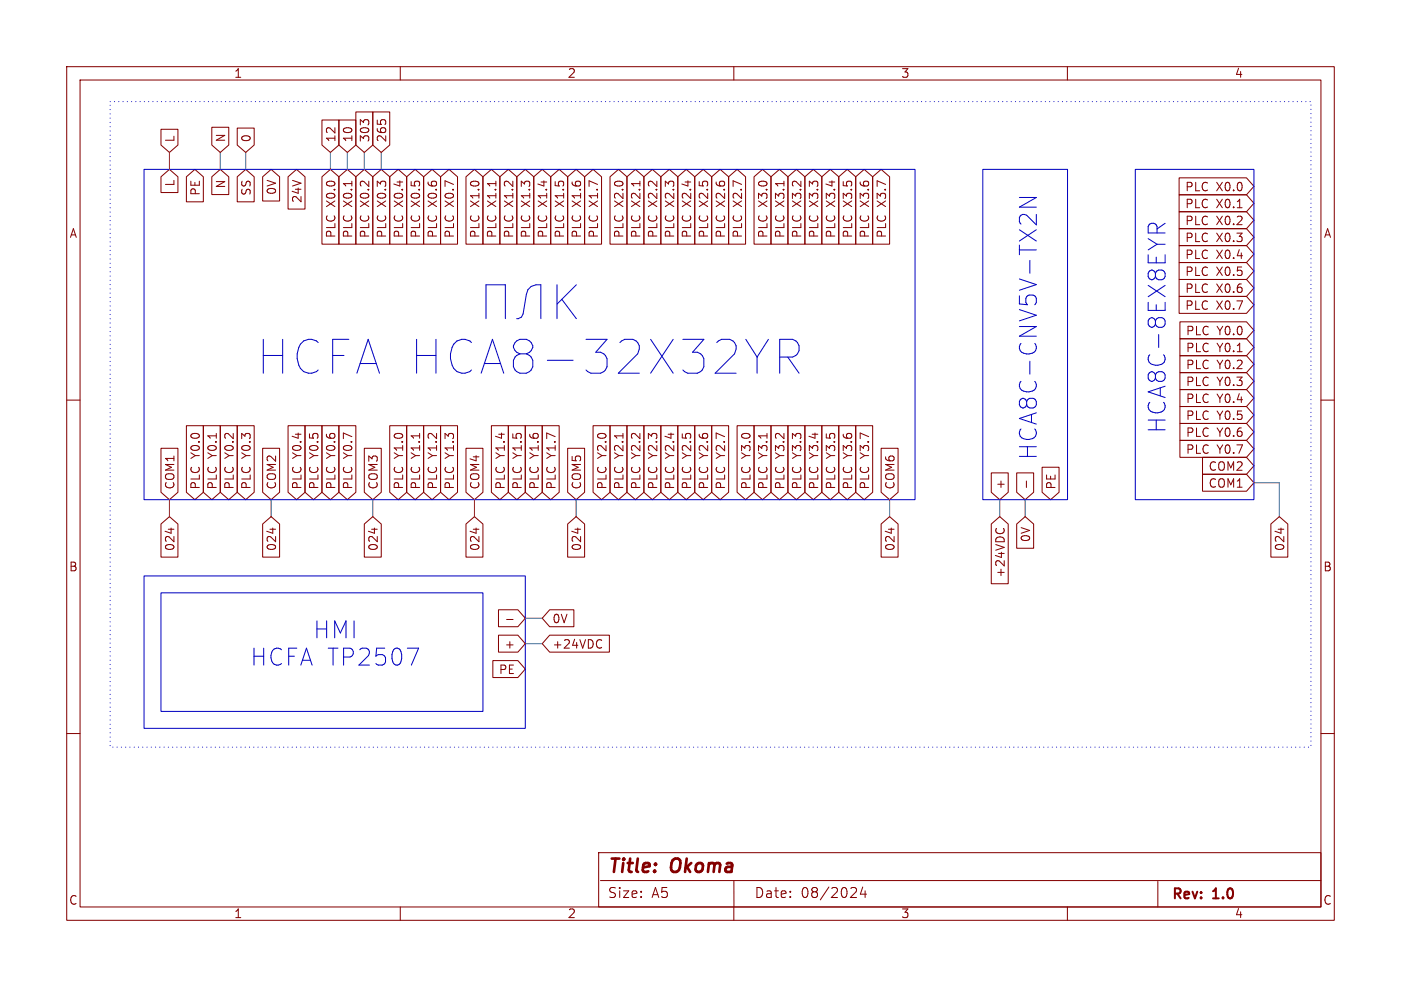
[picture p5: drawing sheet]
<svg xmlns="http://www.w3.org/2000/svg" width="210mm" height="148mm" viewBox="0 0 210 148" stroke-linecap="round" stroke-linejoin="round" font-family="sans-serif">
<g fill="none" stroke="#840000" stroke-width=".15">
<path d="M10 10h190v128h-190zM12 12h186v124h-186zM24.1 19.4h2.6v2.3l-1.3 1.2-1.3-1.2zM31.7 19.1h2.6v2.6l-1.3 1.2-1.3-1.2zM35.6 19.2h2.5v2.5l-1.3 1.2-1.2-1.2zM48.3 18h2.5v3.7l-1.3 1.2-1.2-1.2zM50.8 18h2.5v3.7l-1.2 1.2-1.3-1.2zM53.3 16.8h2.6v4.9l-1.3 1.2-1.3-1.2zM55.9 16.8h2.5v4.9l-1.3 1.2-1.2-1.2zM60 10v2M110 10v2M160 10v2"/>
<path d="M24.1 26.5l1.3-1.1 1.3 1.1v2.4h-2.6zM27.9 26.5l1.3-1.1 1.3 1.1v3.8h-2.6zM31.7 26.5l1.3-1.1 1.3 1.1v2.7h-2.6zM35.6 26.5l1.2-1.1 1.3 1.1v3.8h-2.5zM39.4 26.5l1.2-1.1 1.3 1.1v3.6h-2.5zM43.2 26.5l1.2-1.1 1.3 1.1v4.9h-2.5zM48.3 26.5l1.2-1.1 1.3 1.1v10.1h-2.5zM50.8 26.5l1.3-1.1 1.2 1.1v10.1h-2.5zM53.3 26.5l1.3-1.1 1.3 1.1v10.1h-2.6zM55.9 26.5l1.2-1.1 1.3 1.1v10.1h-2.5zM58.4 26.5l1.3-1.1 1.3 1.1v10.1h-2.6zM61 26.5l1.2-1.1 1.3 1.1v10.1h-2.5z"/>
<path d="M63.5 26.5l1.3-1.1 1.2 1.1v10.1h-2.5zM66 26.5l1.3-1.1 1.3 1.1v10.1h-2.6zM69.8 26.5l1.3-1.1 1.3 1.1v10.1h-2.6zM72.4 26.5l1.3-1.1 1.2 1.1v10.1h-2.5zM74.9 26.5l1.3-1.1 1.3 1.1v10.1h-2.6zM77.5 26.5l1.2-1.1 1.3 1.1v10.1h-2.5zM80 26.5l1.3-1.1 1.3 1.1v10.1h-2.6zM82.5 26.5l1.3-1.1 1.3 1.1v10.1h-2.6zM85.1 26.5l1.3-1.1 1.2 1.1v10.1h-2.5zM87.6 26.5l1.3-1.1 1.3 1.1v10.1h-2.6zM91.4 26.5l1.3-1.1 1.3 1.1v10.1h-2.6zM94 26.5l1.2-1.1 1.3 1.1v10.1h-2.5z"/>
<path d="M96.5 26.5l1.3-1.1 1.3 1.1v10.1h-2.6zM99.1 26.5l1.2-1.1 1.3 1.1v10.1h-2.5zM101.6 26.5l1.3-1.1 1.2 1.1v10.1h-2.5zM104.1 26.5l1.3-1.1 1.3 1.1v10.1h-2.6zM106.7 26.5l1.2-1.1 1.3 1.1v10.1h-2.5zM109.2 26.5l1.3-1.1 1.3 1.1v10.1h-2.6zM113 26.5l1.3-1.1 1.3 1.1v10.1h-2.6zM115.6 26.5l1.2-1.1 1.3 1.1v10.1h-2.5zM118.1 26.5l1.3-1.1 1.3 1.1v10.1h-2.6zM120.6 26.5l1.3-1.1 1.3 1.1v10.1h-2.6zM123.2 26.5l1.3-1.1 1.2 1.1v10.1h-2.5zM125.7 26.5l1.3-1.1 1.3 1.1v10.1h-2.6z"/>
<path d="M128.3 26.5l1.2-1.1 1.3 1.1v10.1h-2.5zM130.8 26.5l1.3-1.1 1.3 1.1v10.1h-2.6zM176.7 34.3h10.1l1.2 1.3-1.2 1.2h-10.1zM176.7 26.7h10.1l1.2 1.2-1.2 1.3h-10.1zM176.7 29.2h10.1l1.2 1.3-1.2 1.3h-10.1zM176.7 36.8h10.1l1.2 1.3-1.2 1.3h-10.1zM176.7 31.7h10.1l1.2 1.3-1.2 1.3h-10.1zM176.7 39.4h10.1l1.2 1.2-1.2 1.3h-10.1zM10 60h2M176.7 44.4h10.1l1.2 1.3-1.2 1.3h-10.1zM176.7 41.9h10.1l1.2 1.3-1.2 1.3h-10.1zM176.9 50.8h9.9l1.2 1.3-1.2 1.2h-9.9z"/>
<path d="M176.9 53.3h9.9l1.2 1.3-1.2 1.3h-9.9zM176.9 48.3h9.9l1.2 1.2-1.2 1.3h-9.9zM176.9 55.9h9.9l1.2 1.3-1.2 1.2h-9.9zM176.9 58.4h9.9l1.2 1.3-1.2 1.3h-9.9zM198 60h2M24.1 78.6l1.3-1.1 1.3 1.1v4.9h-2.6zM24.1 67.2h2.6v6.6l-1.3 1.1-1.3-1.1zM25.6 79.2v.8M27.9 63.8h2.6v10l-1.3 1.1-1.3-1.1zM30.5 63.8h2.5v10l-1.3 1.1-1.2-1.1zM33 63.8h2.6v10l-1.3 1.1-1.3-1.1zM35.6 63.8h2.5v10l-1.3 1.1-1.2-1.1z"/>
<path d="M39.4 67.2h2.5v6.6l-1.3 1.1-1.2-1.1zM39.4 78.6l1.2-1.1 1.3 1.1v4.9h-2.5zM40.9 79.2v.8M43.2 63.8h2.5v10l-1.3 1.1-1.2-1.1zM45.7 63.8h2.6v10l-1.3 1.1-1.3-1.1zM48.3 63.8h2.5v10l-1.3 1.1-1.2-1.1zM50.8 63.8h2.5v10l-1.2 1.1-1.3-1.1zM54.6 67.2h2.6v6.6l-1.3 1.1-1.3-1.1zM54.6 78.6l1.3-1.1 1.3 1.1v4.9h-2.6zM56.1 79.2v.8M58.4 63.8h2.6v10l-1.3 1.1-1.3-1.1zM61 63.8h2.5v10l-1.3 1.1-1.2-1.1z"/>
<path d="M63.5 63.8h2.5v10l-1.2 1.1-1.3-1.1zM66 63.8h2.6v10l-1.3 1.1-1.3-1.1zM69.8 78.6l1.3-1.1 1.3 1.1v4.9h-2.6zM69.8 67.2h2.6v6.6l-1.3 1.1-1.3-1.1zM71.4 79.2v.8M73.7 63.8h2.5v10l-1.3 1.1-1.2-1.1zM76.2 63.8h2.5v10l-1.2 1.1-1.3-1.1zM78.7 63.8h2.6v10l-1.3 1.1-1.3-1.1zM81.3 63.8h2.5v10l-1.3 1.1-1.2-1.1zM85.1 67.2h2.5v6.6l-1.2 1.1-1.3-1.1zM85.1 78.6l1.3-1.1 1.2 1.1v4.9h-2.5zM86.6 79.2v.8"/>
<path d="M88.9 63.8h2.5v10l-1.2 1.1-1.3-1.1zM91.4 63.8h2.6v10l-1.3 1.1-1.3-1.1zM94 63.8h2.5v10l-1.3 1.1-1.2-1.1zM96.5 63.8h2.6v10l-1.3 1.1-1.3-1.1zM99.1 63.8h2.5v10l-1.3 1.1-1.2-1.1zM101.6 63.8h2.5v10l-1.2 1.1-1.3-1.1zM104.1 63.8h2.6v10l-1.3 1.1-1.3-1.1zM106.7 63.8h2.5v10l-1.3 1.1-1.2-1.1zM110.5 63.8h2.5v10l-1.2 1.1-1.3-1.1zM113 63.8h2.6v10l-1.3 1.1-1.3-1.1zM115.6 63.8h2.5v10l-1.3 1.1-1.2-1.1zM118.1 63.8h2.6v10l-1.3 1.1-1.3-1.1z"/>
<path d="M120.6 63.8h2.6v10l-1.3 1.1-1.3-1.1zM123.2 63.8h2.5v10l-1.2 1.1-1.3-1.1zM125.7 63.8h2.6v10l-1.3 1.1-1.3-1.1zM128.3 63.8h2.5v10l-1.3 1.1-1.2-1.1zM132.1 67.2h2.5v6.6l-1.3 1.1-1.2-1.1zM132.1 78.6l1.2-1.1 1.3 1.1v4.9h-2.5zM133.6 79.2v.8M148.6 70.9h2.5v2.9l-1.2 1.1-1.3-1.1zM148.6 78.6l1.3-1.1 1.2 1.1v8.9h-2.5zM149.4 79.2l-.1 .3M150.4 79.2l.1 .3M152.4 78.6l1.3-1.1 1.2 1.1v3.6h-2.5z"/>
<path d="M152.4 70.9h2.5v2.9l-1.2 1.1-1.3-1.1zM153.9 72.1v1M156.2 70.1h2.6v3.7l-1.3 1.1-1.3-1.1zM176.9 63.5h9.9l1.2 1.3-1.2 1.2h-9.9zM176.9 66h9.9l1.2 1.3-1.2 1.3h-9.9zM176.9 61h9.9l1.2 1.2-1.2 1.3h-9.9zM180.3 68.6h6.5l1.2 1.3-1.2 1.2h-6.5zM180.3 71.1h6.5l1.2 1.3-1.2 1.3h-6.5zM190.5 78.6l1.3-1.1 1.2 1.1v4.9h-2.5zM192 79.2v.8M73.9 99.1h3.7l1.1 1.2-1.1 1.3h-3.7zM74.7 91.4h2.9l1.1 1.3-1.1 1.3h-2.9z"/>
<path d="M74.7 95.2h2.9l1.1 1.3-1.1 1.3h-2.9zM75.9 92.9h1M82.4 95.2h8.9v2.6h-8.9l-1.1-1.3zM82.4 91.4h3.6v2.6h-3.6l-1.1-1.3zM89.9 95.9l.3 .1M90.2 97.1l-.3 .1M10 110h2M198 110h2M60 136v2M89.7 127.9h108.3v8.1h-108.3zM90 132h108M110 136v2"/>
<path d="M110 132v4M128.1 133.1l.2 .1a.41 .41 0 0 1 0 .5l-.8 .9h.9M129.3 133l-.3 1.1h.9M129.7 133.6v1M160 136v2M173.6 132.2v3.8"/>
</g>
<g fill="none" stroke="#0000c2" stroke-width=".15">
<path d="M21.6 25.4h115.6v49.5h-115.6zM147.3 25.4h12.7v49.5h-12.7zM152.8 29.6h2.5l-2.5 1.5h2.5M155.3 32.2v1.5l-1.4-1.4a.69 .69 0 0 0-1.1 .3v.6M170.2 25.4h17.8v49.5h-17.8zM172.1 34.9v-.9a.69 .69 0 0 1 .7-.5 .69 .69 0 0 1 .6 .5v.9M174.6 33.5l-1.2 .8M72.8 47.8v-5.1h3v5.1M77.4 47.8h.3l.5-.3 .2-.4 .5-2.9a1.72 1.72 0 0 1 2.2-1.5v5.1M83.5 42.7v5.1M84.2 44.9l2.2 2.9M86.4 42.7l-2.9 2.9"/>
<path d="M115.2 50.9l-1.7 2.6M116.9 53.5h1.9a1.38 1.38 0 0 0 1-1.3 1.38 1.38 0 0 0-1-1.3h-1.9v5.1M118.1 53.5l1.7 2.5M21.6 86.4h57.1v22.8h-57.1zM24.1 88.9h48.3v17.8h-48.3zM61.1 97.2h1.6l-1 2.5"/>
</g>
<path d="M16.5 15.2h180v96.8h-180z" fill="none" stroke="#0000c2" stroke-width=".15" stroke-dasharray="0 .6"/>
<g fill="none" stroke="#009600" stroke-width=".15">
<path d="M25.4 22.9v2.5M33 22.9v2.5M36.8 22.9v2.5M49.5 22.9v2.5M52.1 22.9v2.5M54.6 22.9v2.5M57.1 22.9v2.5M25.4 74.9v2.6M40.6 74.9v2.6M55.9 74.9v2.6M71.1 74.9v2.6M86.4 74.9v2.6"/>
<path d="M133.3 74.9v2.6M149.9 74.9v2.6M153.7 74.9v2.6M188 72.4h3.8v5.1M78.7 96.5h2.6M78.7 92.7h2.6"/>
</g>
<text font-size="7.1" fill="#0000c2" x="38.5" y="56.4">HCFA HCA8-32X32YR</text>
<g font-size="3.5" fill="#0000c2">
<text x="175" y="65" transform="rotate(-90 175 65)">HCA8C-8EX8EYR</text>
<text x="155.7" y="69" transform="rotate(-90 155.7 69)">HCA8C-CNV5V-TX2N</text>
<text x="46.9" y="96">HMI</text>
<text x="37.5" y="100.1">HCFA TP2507</text>
</g>
<g font-size="2.8" fill="#840000">
<text x="91" y="131.4">Title:</text>
<text x="100.7" y="131.4">Okoma</text>
</g>
<g font-size="2.1" fill="#840000">
<text x="91" y="134.9">Size:</text>
<text x="97.7" y="134.9">A5</text>
<text x="113" y="134.9">Date:</text>
<text x="120" y="134.9">08/2024</text>
<text x="175.6" y="135.2">Rev:</text>
<text x="181.9" y="135.2">1.0</text>
</g>
<g font-size="1.8" fill="#840000">
<text x="35" y="11.9">1</text>
<text x="85" y="11.9">2</text>
<text x="135" y="11.9">3</text>
<text x="185" y="11.9">4</text>
<text x="26.4" y="21.4" transform="rotate(-90 26.4 21.4)">L</text>
<text x="34" y="21.4" transform="rotate(-90 34 21.4)">N</text>
<text x="37.8" y="21.4" transform="rotate(-90 37.8 21.4)">0</text>
<text x="50.5" y="21.4" transform="rotate(-90 50.5 21.4)">12</text>
<text x="53" y="21.4" transform="rotate(-90 53 21.4)">10</text>
<text x="55.6" y="21.4" transform="rotate(-90 55.6 21.4)">303</text>
<text x="58.1" y="21.4" transform="rotate(-90 58.1 21.4)">265</text>
<text x="26.4" y="28.1" transform="rotate(-90 26.4 28.1)">L</text>
<text x="30.2" y="29.5" transform="rotate(-90 30.2 29.5)">PE</text>
<text x="34" y="28.4" transform="rotate(-90 34 28.4)">N</text>
<text x="37.8" y="29.5" transform="rotate(-90 37.8 29.5)">SS</text>
<text x="41.6" y="29.3" transform="rotate(-90 41.6 29.3)">0V</text>
<text x="177.6" y="28.9">PLC</text>
<text x="182.3" y="28.9">X0.0</text>
<text x="10.3" y="35.9">A</text>
<text x="45.4" y="30.5" transform="rotate(-90 45.4 30.5)">24V</text>
<text x="50.5" y="35.8" transform="rotate(-90 50.5 35.8)">PLC</text>
<text x="50.5" y="31.1" transform="rotate(-90 50.5 31.1)">X0.0</text>
<text x="53" y="35.8" transform="rotate(-90 53 35.8)">PLC</text>
<text x="53" y="31.1" transform="rotate(-90 53 31.1)">X0.1</text>
<text x="55.6" y="35.8" transform="rotate(-90 55.6 35.8)">PLC</text>
<text x="55.6" y="31.1" transform="rotate(-90 55.6 31.1)">X0.2</text>
<text x="58.1" y="35.8" transform="rotate(-90 58.1 35.8)">PLC</text>
<text x="58.1" y="31.1" transform="rotate(-90 58.1 31.1)">X0.3</text>
<text x="60.6" y="35.8" transform="rotate(-90 60.6 35.8)">PLC</text>
<text x="60.6" y="31.1" transform="rotate(-90 60.6 31.1)">X0.4</text>
<text x="63.2" y="35.8" transform="rotate(-90 63.2 35.8)">PLC</text>
<text x="63.2" y="31.1" transform="rotate(-90 63.2 31.1)">X0.5</text>
<text x="65.7" y="35.8" transform="rotate(-90 65.7 35.8)">PLC</text>
<text x="65.7" y="31.1" transform="rotate(-90 65.7 31.1)">X0.6</text>
<text x="68.3" y="35.8" transform="rotate(-90 68.3 35.8)">PLC</text>
<text x="68.3" y="31.1" transform="rotate(-90 68.3 31.1)">X0.7</text>
<text x="72.1" y="35.8" transform="rotate(-90 72.1 35.8)">PLC</text>
<text x="72.1" y="31.1" transform="rotate(-90 72.1 31.1)">X1.0</text>
<text x="74.6" y="35.8" transform="rotate(-90 74.6 35.8)">PLC</text>
<text x="74.6" y="31.1" transform="rotate(-90 74.6 31.1)">X1.1</text>
<text x="77.2" y="35.8" transform="rotate(-90 77.2 35.8)">PLC</text>
<text x="77.2" y="31.1" transform="rotate(-90 77.2 31.1)">X1.2</text>
<text x="79.7" y="35.8" transform="rotate(-90 79.7 35.8)">PLC</text>
<text x="79.7" y="31.1" transform="rotate(-90 79.7 31.1)">X1.3</text>
<text x="82.2" y="35.8" transform="rotate(-90 82.2 35.8)">PLC</text>
<text x="82.2" y="31.1" transform="rotate(-90 82.2 31.1)">X1.4</text>
<text x="84.8" y="35.8" transform="rotate(-90 84.8 35.8)">PLC</text>
<text x="84.8" y="31.1" transform="rotate(-90 84.8 31.1)">X1.5</text>
<text x="87.3" y="35.8" transform="rotate(-90 87.3 35.8)">PLC</text>
<text x="87.3" y="31.1" transform="rotate(-90 87.3 31.1)">X1.6</text>
<text x="89.9" y="35.8" transform="rotate(-90 89.9 35.8)">PLC</text>
<text x="89.9" y="31.1" transform="rotate(-90 89.9 31.1)">X1.7</text>
<text x="93.7" y="35.8" transform="rotate(-90 93.7 35.8)">PLC</text>
<text x="93.7" y="31.1" transform="rotate(-90 93.7 31.1)">X2.0</text>
<text x="96.2" y="35.8" transform="rotate(-90 96.2 35.8)">PLC</text>
<text x="96.2" y="31.1" transform="rotate(-90 96.2 31.1)">X2.1</text>
<text x="98.7" y="35.8" transform="rotate(-90 98.7 35.8)">PLC</text>
<text x="98.7" y="31.1" transform="rotate(-90 98.7 31.1)">X2.2</text>
<text x="101.3" y="35.8" transform="rotate(-90 101.3 35.8)">PLC</text>
<text x="101.3" y="31.1" transform="rotate(-90 101.3 31.1)">X2.3</text>
<text x="103.8" y="35.8" transform="rotate(-90 103.8 35.8)">PLC</text>
<text x="103.8" y="31.1" transform="rotate(-90 103.8 31.1)">X2.4</text>
<text x="106.4" y="35.8" transform="rotate(-90 106.4 35.8)">PLC</text>
<text x="106.4" y="31.1" transform="rotate(-90 106.4 31.1)">X2.5</text>
<text x="108.9" y="35.8" transform="rotate(-90 108.9 35.8)">PLC</text>
<text x="108.9" y="31.1" transform="rotate(-90 108.9 31.1)">X2.6</text>
<text x="111.4" y="35.8" transform="rotate(-90 111.4 35.8)">PLC</text>
<text x="111.4" y="31.1" transform="rotate(-90 111.4 31.1)">X2.7</text>
<text x="115.3" y="35.8" transform="rotate(-90 115.3 35.8)">PLC</text>
<text x="115.3" y="31.1" transform="rotate(-90 115.3 31.1)">X3.0</text>
<text x="117.8" y="35.8" transform="rotate(-90 117.8 35.8)">PLC</text>
<text x="117.8" y="31.1" transform="rotate(-90 117.8 31.1)">X3.1</text>
<text x="120.3" y="35.8" transform="rotate(-90 120.3 35.8)">PLC</text>
<text x="120.3" y="31.1" transform="rotate(-90 120.3 31.1)">X3.2</text>
<text x="122.9" y="35.8" transform="rotate(-90 122.9 35.8)">PLC</text>
<text x="122.9" y="31.1" transform="rotate(-90 122.9 31.1)">X3.3</text>
<text x="125.4" y="35.8" transform="rotate(-90 125.4 35.8)">PLC</text>
<text x="125.4" y="31.1" transform="rotate(-90 125.4 31.1)">X3.4</text>
<text x="128" y="35.8" transform="rotate(-90 128 35.8)">PLC</text>
<text x="128" y="31.1" transform="rotate(-90 128 31.1)">X3.5</text>
<text x="130.5" y="35.8" transform="rotate(-90 130.5 35.8)">PLC</text>
<text x="130.5" y="31.1" transform="rotate(-90 130.5 31.1)">X3.6</text>
<text x="133" y="35.8" transform="rotate(-90 133 35.8)">PLC</text>
<text x="133" y="31.1" transform="rotate(-90 133 31.1)">X3.7</text>
<text x="177.6" y="31.4">PLC</text>
<text x="177.6" y="34">PLC</text>
<text x="182.3" y="31.4">X0.1</text>
<text x="182.3" y="34">X0.2</text>
<text x="198.4" y="35.9">A</text>
<text x="177.6" y="36.5">PLC</text>
<text x="177.6" y="39.1">PLC</text>
<text x="177.6" y="41.6">PLC</text>
<text x="182.3" y="36.5">X0.3</text>
<text x="182.3" y="39.1">X0.4</text>
<text x="182.3" y="41.6">X0.5</text>
<text x="177.6" y="46.7">PLC</text>
<text x="177.6" y="44.1">PLC</text>
<text x="182.3" y="46.7">X0.7</text>
<text x="182.3" y="44.1">X0.6</text>
<text x="177.7" y="53">PLC</text>
<text x="177.7" y="50.5">PLC</text>
<text x="182.4" y="53">Y0.1</text>
<text x="182.4" y="50.5">Y0.0</text>
<text x="177.7" y="55.6">PLC</text>
<text x="177.7" y="58.1">PLC</text>
<text x="182.4" y="55.6">Y0.2</text>
<text x="182.4" y="58.1">Y0.3</text>
<text x="177.7" y="65.7">PLC</text>
<text x="177.7" y="63.2">PLC</text>
<text x="177.7" y="60.6">PLC</text>
<text x="182.4" y="65.7">Y0.6</text>
<text x="182.4" y="63.2">Y0.5</text>
<text x="182.4" y="60.6">Y0.4</text>
<text x="30.2" y="68.8" transform="rotate(-90 30.2 68.8)">Y0.0</text>
<text x="32.7" y="68.8" transform="rotate(-90 32.7 68.8)">Y0.1</text>
<text x="35.2" y="68.8" transform="rotate(-90 35.2 68.8)">Y0.2</text>
<text x="37.8" y="68.8" transform="rotate(-90 37.8 68.8)">Y0.3</text>
<text x="45.4" y="68.8" transform="rotate(-90 45.4 68.8)">Y0.4</text>
<text x="47.9" y="68.8" transform="rotate(-90 47.9 68.8)">Y0.5</text>
<text x="50.5" y="68.8" transform="rotate(-90 50.5 68.8)">Y0.6</text>
<text x="53" y="68.8" transform="rotate(-90 53 68.8)">Y0.7</text>
<text x="60.6" y="68.8" transform="rotate(-90 60.6 68.8)">Y1.0</text>
<text x="63.2" y="68.8" transform="rotate(-90 63.2 68.8)">Y1.1</text>
<text x="65.7" y="68.8" transform="rotate(-90 65.7 68.8)">Y1.2</text>
<text x="68.3" y="68.8" transform="rotate(-90 68.3 68.8)">Y1.3</text>
<text x="75.9" y="68.8" transform="rotate(-90 75.9 68.8)">Y1.4</text>
<text x="78.4" y="68.8" transform="rotate(-90 78.4 68.8)">Y1.5</text>
<text x="81" y="68.8" transform="rotate(-90 81 68.8)">Y1.6</text>
<text x="83.5" y="68.8" transform="rotate(-90 83.5 68.8)">Y1.7</text>
<text x="91.1" y="68.8" transform="rotate(-90 91.1 68.8)">Y2.0</text>
<text x="93.7" y="68.8" transform="rotate(-90 93.7 68.8)">Y2.1</text>
<text x="96.2" y="68.8" transform="rotate(-90 96.2 68.8)">Y2.2</text>
<text x="98.7" y="68.8" transform="rotate(-90 98.7 68.8)">Y2.3</text>
<text x="101.3" y="68.8" transform="rotate(-90 101.3 68.8)">Y2.4</text>
<text x="103.8" y="68.8" transform="rotate(-90 103.8 68.8)">Y2.5</text>
<text x="106.4" y="68.8" transform="rotate(-90 106.4 68.8)">Y2.6</text>
<text x="108.9" y="68.8" transform="rotate(-90 108.9 68.8)">Y2.7</text>
<text x="112.7" y="68.8" transform="rotate(-90 112.7 68.8)">Y3.0</text>
<text x="115.3" y="68.8" transform="rotate(-90 115.3 68.8)">Y3.1</text>
<text x="117.8" y="68.8" transform="rotate(-90 117.8 68.8)">Y3.2</text>
<text x="120.3" y="68.8" transform="rotate(-90 120.3 68.8)">Y3.3</text>
<text x="122.9" y="68.8" transform="rotate(-90 122.9 68.8)">Y3.4</text>
<text x="125.4" y="68.8" transform="rotate(-90 125.4 68.8)">Y3.5</text>
<text x="128" y="68.8" transform="rotate(-90 128 68.8)">Y3.6</text>
<text x="130.5" y="68.8" transform="rotate(-90 130.5 68.8)">Y3.7</text>
<text x="177.7" y="68.3">PLC</text>
<text x="181.1" y="70.8">COM2</text>
<text x="182.4" y="68.3">Y0.7</text>
<text x="26.4" y="73.5" transform="rotate(-90 26.4 73.5)">COM1</text>
<text x="30.2" y="73.5" transform="rotate(-90 30.2 73.5)">PLC</text>
<text x="32.7" y="73.5" transform="rotate(-90 32.7 73.5)">PLC</text>
<text x="35.2" y="73.5" transform="rotate(-90 35.2 73.5)">PLC</text>
<text x="37.8" y="73.5" transform="rotate(-90 37.8 73.5)">PLC</text>
<text x="41.6" y="73.5" transform="rotate(-90 41.6 73.5)">COM2</text>
<text x="45.4" y="73.5" transform="rotate(-90 45.4 73.5)">PLC</text>
<text x="47.9" y="73.5" transform="rotate(-90 47.9 73.5)">PLC</text>
<text x="50.5" y="73.5" transform="rotate(-90 50.5 73.5)">PLC</text>
<text x="53" y="73.5" transform="rotate(-90 53 73.5)">PLC</text>
<text x="56.8" y="73.5" transform="rotate(-90 56.8 73.5)">COM3</text>
<text x="60.6" y="73.5" transform="rotate(-90 60.6 73.5)">PLC</text>
<text x="63.2" y="73.5" transform="rotate(-90 63.2 73.5)">PLC</text>
<text x="65.7" y="73.5" transform="rotate(-90 65.7 73.5)">PLC</text>
<text x="68.3" y="73.5" transform="rotate(-90 68.3 73.5)">PLC</text>
<text x="72.1" y="73.5" transform="rotate(-90 72.1 73.5)">COM4</text>
<text x="75.9" y="73.5" transform="rotate(-90 75.9 73.5)">PLC</text>
<text x="78.4" y="73.5" transform="rotate(-90 78.4 73.5)">PLC</text>
<text x="81" y="73.5" transform="rotate(-90 81 73.5)">PLC</text>
<text x="83.5" y="73.5" transform="rotate(-90 83.5 73.5)">PLC</text>
<text x="87.3" y="73.5" transform="rotate(-90 87.3 73.5)">COM5</text>
<text x="91.1" y="73.5" transform="rotate(-90 91.1 73.5)">PLC</text>
<text x="93.7" y="73.5" transform="rotate(-90 93.7 73.5)">PLC</text>
<text x="96.2" y="73.5" transform="rotate(-90 96.2 73.5)">PLC</text>
<text x="98.7" y="73.5" transform="rotate(-90 98.7 73.5)">PLC</text>
<text x="101.3" y="73.5" transform="rotate(-90 101.3 73.5)">PLC</text>
<text x="103.8" y="73.5" transform="rotate(-90 103.8 73.5)">PLC</text>
<text x="106.4" y="73.5" transform="rotate(-90 106.4 73.5)">PLC</text>
<text x="108.9" y="73.5" transform="rotate(-90 108.9 73.5)">PLC</text>
<text x="112.7" y="73.5" transform="rotate(-90 112.7 73.5)">PLC</text>
<text x="115.3" y="73.5" transform="rotate(-90 115.3 73.5)">PLC</text>
<text x="117.8" y="73.5" transform="rotate(-90 117.8 73.5)">PLC</text>
<text x="120.3" y="73.5" transform="rotate(-90 120.3 73.5)">PLC</text>
<text x="122.9" y="73.5" transform="rotate(-90 122.9 73.5)">PLC</text>
<text x="125.4" y="73.5" transform="rotate(-90 125.4 73.5)">PLC</text>
<text x="128" y="73.5" transform="rotate(-90 128 73.5)">PLC</text>
<text x="130.5" y="73.5" transform="rotate(-90 130.5 73.5)">PLC</text>
<text x="134.3" y="73.5" transform="rotate(-90 134.3 73.5)">COM6</text>
<text x="150.8" y="73.5" transform="rotate(-90 150.8 73.5)">+</text>
<text x="158.4" y="73.5" transform="rotate(-90 158.4 73.5)">PE</text>
<text x="181.1" y="73.3">COM1</text>
<text x="26.4" y="82.7" transform="rotate(-90 26.4 82.7)">024</text>
<text x="41.6" y="82.7" transform="rotate(-90 41.6 82.7)">024</text>
<text x="56.8" y="82.7" transform="rotate(-90 56.8 82.7)">024</text>
<text x="72.1" y="82.7" transform="rotate(-90 72.1 82.7)">024</text>
<text x="87.3" y="82.7" transform="rotate(-90 87.3 82.7)">024</text>
<text x="134.3" y="82.7" transform="rotate(-90 134.3 82.7)">024</text>
<text x="154.6" y="81.4" transform="rotate(-90 154.6 81.4)">0V</text>
<text x="192.7" y="82.7" transform="rotate(-90 192.7 82.7)">024</text>
<text x="10.3" y="85.9">B</text>
<text x="150.8" y="86.7" transform="rotate(-90 150.8 86.7)">+24VDC</text>
<text x="198.3" y="85.9">B</text>
<text x="82.7" y="93.7">0V</text>
<text x="74.7" y="101.3">PE</text>
<text x="75.5" y="97.5">+</text>
<text x="82.7" y="97.5">+24VDC</text>
<text x="10.3" y="135.9">C</text>
<text x="35" y="137.9">1</text>
<text x="85" y="137.9">2</text>
<text x="135" y="137.9">3</text>
<text x="185" y="137.9">4</text>
<text x="198.3" y="135.9">C</text>
</g>
</svg>
